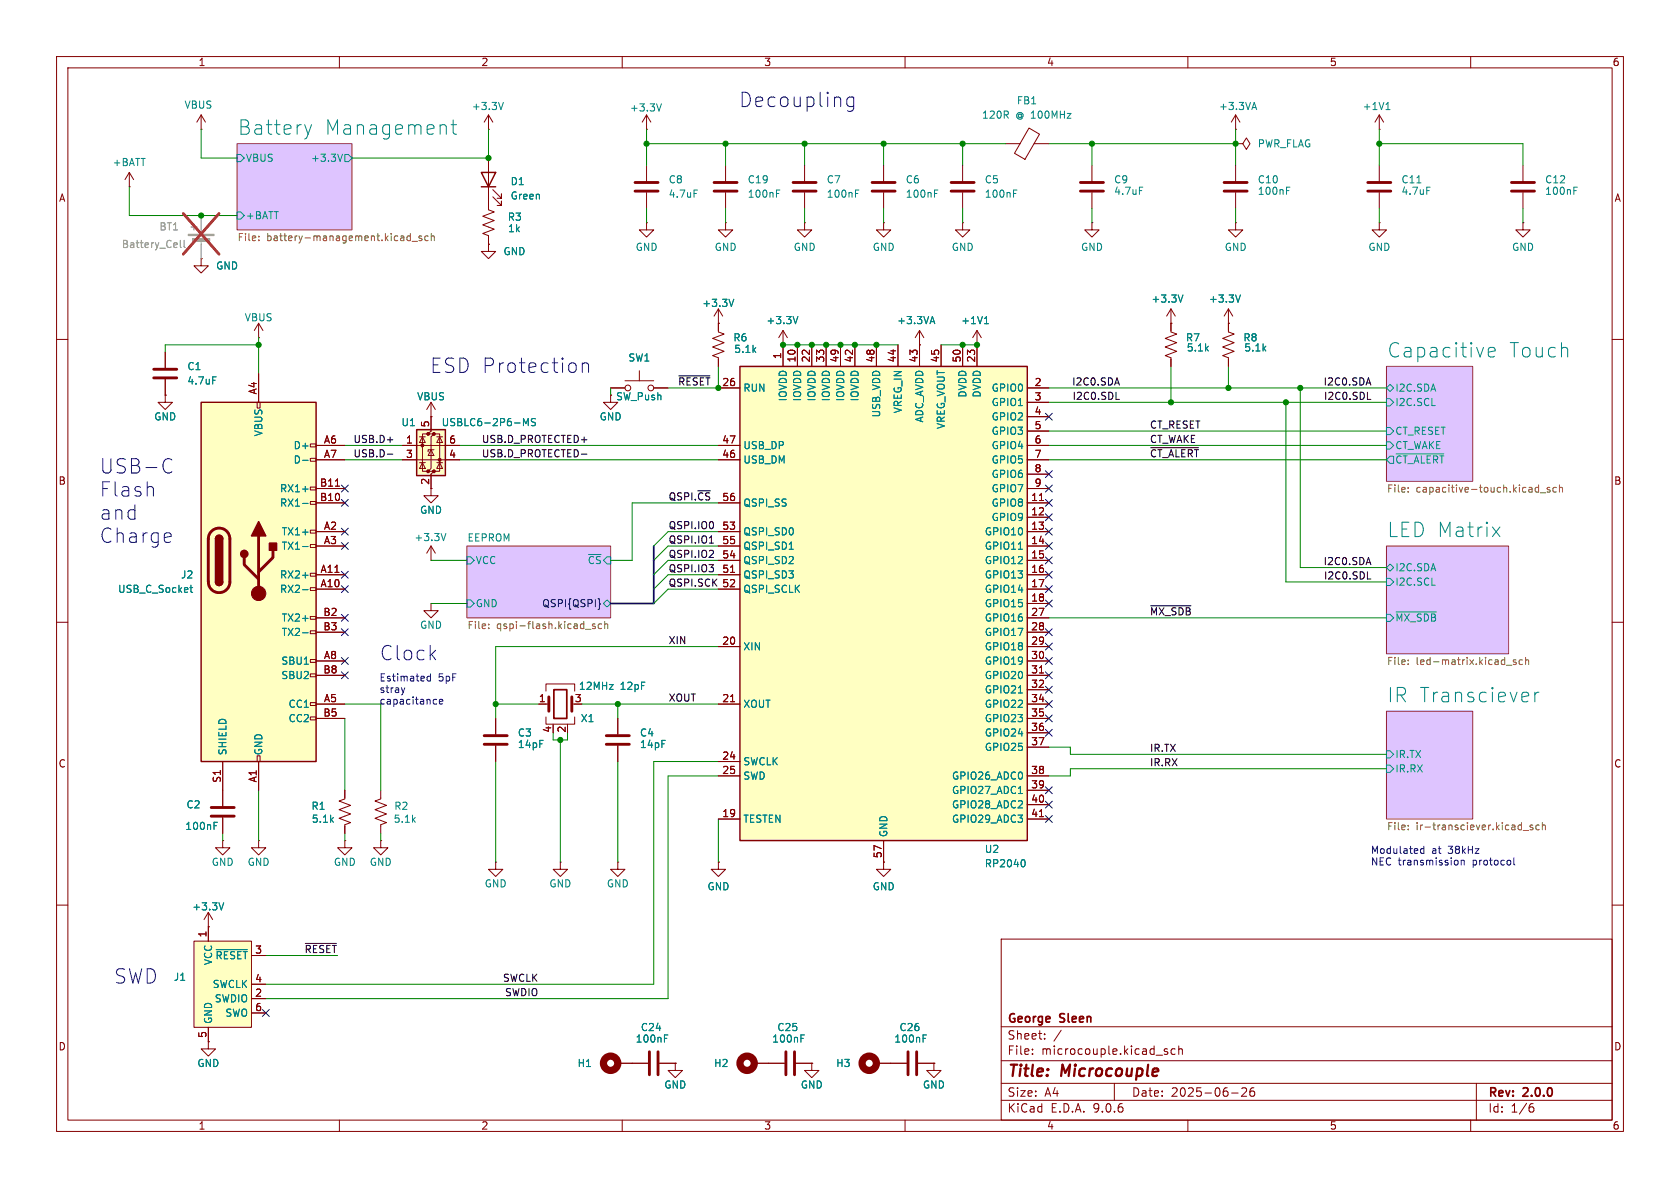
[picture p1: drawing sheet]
<svg xmlns="http://www.w3.org/2000/svg" width="297mm" height="210mm" viewBox="0 0 297 210" stroke-linecap="round" stroke-linejoin="round" font-family="sans-serif">
<path d="M0 0h297v210h-297z" fill="#fff" stroke="#fff" stroke-width=".18"/>
<g fill="none" stroke="#840000" stroke-width=".18">
<path d="M10 10h277v190h-277zM12 12h273v186h-273zM60 10v2M110 10v2M160 10v2M210 10v2M260 10v2M10 60h2M285 60h2M10 110h2M285 110h2M10 160h2"/>
<path d="M177 166h108v32h-108zM285 160h2M60 198v2M110 198v2M160 198v2M177 194.5h108M177 191.5h108M177 187.5h108M177 181.5h108M182.5 186.3v.1M182.5 185.5v.1M184.7 183.6v.1"/>
<path d="M184.7 182.8v.1M187.6 182.1l-1.3 2M197 191.5v3M206.4 185.5l-.4-.1-.2 .2 .1 .2 .5 .2v.3h-.6M207.7 185.5l-.4-.1-.3 .3v.4l.2 .2h.5M208.4 185.5l.2-.1 .4 .1v.9M208.4 184.9v1.5M210 198v2M217.7 193.2h1.2M219.5 192.4l.6-.1 .2 .1 .1 .3-.9 1.1h.9M221.7 192.3a.59 .59 0 0 0-.7 .6v.6l.1 .2 .4 .1 .2-.1 .1-.5-.1-.3h-.5l-.2 .3M260 198v2"/>
<path d="M261 191.5v6.5M270.6 195.7h.4l.2 .3-.1 .5-.5 .1M271 195.1l-.4 .1"/>
</g>
<g fill="#dec4ff" stroke="#dec4ff" stroke-width=".18">
<path d="M245.1 96.5h21.6v19.1h-21.6z"/>
<path d="M82.5 96.5h25.4v12.7h-25.4z"/>
<path d="M41.9 25.4h20.3v15.2h-20.3z"/>
<path d="M245.1 125.7h15.2v19.1h-15.2z"/>
<path d="M245.1 64.8h15.2v20.3h-15.2z"/>
</g>
<path d="M41.9 25.4h20.3v15.2h-20.3zM245.1 64.8h15.2v20.3h-15.2zM82.5 96.5h25.4v12.7h-25.4zM245.1 96.5h21.6v19.1h-21.6zM245.1 125.7h15.2v19.1h-15.2z" fill="none" stroke="#840084" stroke-width=".18"/>
<g fill="none" stroke="#008484" stroke-width=".18">
<path d="M41.9 27.3h.6l.7 .6-.7 .7h-.6zM41.9 37.5h.6l.7 .6-.7 .6h-.6zM53.9 22l.6 1.7M54.5 23.7l-.3 .6M55.1 22l-.6 1.7M60.5 27.2l-.4 1.3M61 27.3h.6l.6 .6-.6 .7h-.6zM79.7 22h1M80.1 21.2v2.2l.1 .2 .5 .1M245.1 75.6h.6l.7 .6-.7 .6h-.6zM245.1 78.1h.6l.7 .6-.7 .7h-.6zM245.1 70.5h.6l.7 .6-.7 .7h-.6z"/>
<path d="M245.1 68.6l.6-.7 .7 .7-.7 .6zM263.1 62.3l1.2-.3-.1-.5-.7-.1-.4 .4v.9l.1 .3 .3 .1 .7-.1M82.5 98.4h.7l.6 .7-.6 .6h-.7zM245.7 99.7l.7 .6-.7 .7-.6-.7zM245.7 80.6h.7v1.3h-.7l-.6-.6zM246.8 80.2h8.5M263.8 93.2l1.4 1.7M265.2 93.2l-1.4 1.7M82.5 106h.7l.6 .7-.6 .6h-.7zM106.7 106.7l.6-.7 .6 .7-.6 .6zM245.1 102.2h.6l.7 .7-.7 .6h-.6zM245.1 108.6h.6l.7 .6-.7 .7h-.6z"/>
<path d="M246.8 108.2h7.1M245.1 135.3h.6l.7 .6-.7 .6h-.6zM245.1 132.7h.6l.7 .7-.7 .6h-.6zM271.3 122.4v1.7M272.1 122.4a.65 .65 0 0 0-.8 .5"/>
</g>
<g fill="none" stroke="#848400" stroke-width=".18">
<path d="M45.8 42.4v.1M45.8 41.8v.1M72.2 41.7l.4 .1M72.6 41.3v1.2M72.6 42.5h-.4M72.9 42.7h.9M74.5 41.8l-.3-.1-.1 .2v.2l.4 .1v.3h-.4M75.7 41.8l-.4-.1-.2 .2 .1 .6h.5M76.2 41.8l.2-.1 .3 .1 .1 .7M76.2 41.3v1.2M249 86.2v.1M249 86.9v.1"/>
<path d="M271.9 86.2h.1M272 85.7v1.3M272 86.9l-.1 .1M272.3 87.1h1M274 86.2h-.3l-.2 .1 .1 .2 .4 .1v.3h-.5M275.1 86.2h-.3l-.3 .2 .2 .5h.4M275.7 86.3l.2-.1h.3v.8M275.7 85.7v1.3M86.4 111v.1M86.4 110.3v.2M103.5 111.2h1M105.2 110.3h-.3l-.2 .2 .1 .1 .4 .2v.3h-.5"/>
<path d="M106.4 110.3h-.4l-.2 .2 .1 .6h.5M106.9 110.4l.2-.1h.3v.8M106.9 109.9v1.2M249 117.4v.1M249 116.7v.1M266.3 117.6h1M268 116.7l-.3-.1-.2 .2 .1 .2 .4 .1v.3h-.5M269.2 116.7l-.4-.1-.2 .3 .1 .5h.5M269.7 116.8l.2-.2 .3 .1v.8M269.7 116.2v1.3M249 145.9v.1M249 146.6v.1"/>
<path d="M269.3 146.8h.9M271 145.9l-.3-.1-.2 .2v.2l.5 .1v.3h-.5M272.1 145.9l-.3-.1-.3 .3 .1 .5h.5M272.7 146l.1-.2 .4 .1v.8M272.7 145.4v1.3"/>
</g>
<path d="M105.9 105.9l.1 .7 .1 .2-.1 .2-.1 .7" fill="none" stroke="#000084" stroke-width=".18"/>
<path d="M130.8 64.8h50.8v83.8h-50.8z" fill="#ffffc2"/>
<path d="M85.1 30.5h2.5l-1.2 2.5zM85.1 33h2.5M130.8 64.8h50.8v83.8h-50.8z" fill="none" stroke="#840000" stroke-width=".25"/>
<g fill="none" stroke="#840000" stroke-width=".18">
<path d="M35.6 22.9h.1M35.6 20.3l-.8 1.3M35.6 20.3l.7 1.3M35.6 20.3v2.6M86.4 27.9v9.2l1 .4-2.1 .7 2.1 .8-2.1 .8 2.1 .7-2.1 .8 1.1 .4v1.5M86.4 22.9h.1M86.4 20.3v2.6M86.4 20.3l-.8 1.3M86.4 20.3l.7 1.3M87.1 34.8l1.5 1.5v-.7v.7h-.7M87.1 33.5l1.5 1.6v-.8v.8h-.7M114.3 22.9h.1"/>
<path d="M114.3 39.4v1.2h1.3l-1.3 1.3-1.3-1.3h1.3M114.3 39.4h.1M114.3 20.3v2.6M114.3 29.2v2.8M114.3 34v2.8M114.3 20.3l-.8 1.3M114.3 20.3l.8 1.3M128.3 39.4v1.2h1.2l-1.2 1.3-1.3-1.3h1.3M128.3 39.4h.1M128.3 29.2v2.8M128.3 34v2.8M142.2 39.4v1.2h1.3l-1.3 1.3-1.2-1.3h1.2"/>
<path d="M142.2 39.4h.1M142.2 29.2v2.8M142.2 34v2.8M156.2 39.4v1.2h1.3l-1.3 1.3-1.3-1.3h1.3M156.2 39.4h.1M156.2 29.2v2.8M156.2 34v2.8M170.2 39.4v1.2h1.2l-1.2 1.3-1.3-1.3h1.3M170.2 39.4h.1M170.2 29.2v2.8M170.2 34v2.8M35.6 45.7v1.3h1.2l-1.2 1.3-1.3-1.3h1.3"/>
<path d="M35.6 45.7h.1M45.7 59.7h.1M45.7 57.2l-.7 1.2M45.7 57.2l.8 1.2M45.7 57.2v2.5M86.4 43.2v1.3h1.2l-1.2 1.2-1.3-1.2h1.3M86.4 43.2h.1M127 57.2h.1M127 54.6l-.8 1.3M127 54.6l.8 1.3M127 54.6v2.6M138.4 58.4v6.4"/>
<path d="M138.4 58.4l.8 1.3M138.4 58.4l-.7 1.3M162.6 58.4v6.4M162.6 58.4l-.8 1.3M162.6 58.4l.7 1.3M29.2 69.9v1.2h-1.3l1.3 1.3 1.3-1.3h-1.3M29.2 69.9h.1M29.2 62.2v2.8M29.2 67.1v2.8M127 68.6h3.8M127 78.7h3.8M138.4 61h.1"/>
<path d="M141 61v3.8M143.5 61v3.8M146 61v3.8M148.6 61v3.8M151.1 61v3.8M154.9 61v3.8M158.7 61v3.8M162.6 61h.1M166.4 61v3.8M170.2 61v3.8M172.7 61v3.8M181.6 68.6h3.8"/>
<path d="M181.6 78.7h3.8M181.6 71.1h3.8M181.6 73.7h3.8M181.6 76.2h3.8M127 81.3h3.8M127 88.9h3.8M127 94h3.8M127 96.5h3.8M127 99.1h3.8M181.6 81.3h3.8M181.6 88.9h3.8M181.6 94h3.8"/>
<path d="M181.6 96.5h3.8M181.6 99.1h3.8M181.6 83.8h3.8M181.6 86.4h3.8M181.6 91.4h3.8M183.8 88.5h.7M76.2 106.7v1.3h-1.3l1.3 1.2 1.3-1.2h-1.3M76.2 106.7h.1M127 101.6h3.8M127 104.1h3.8M127 114.3h3.8M129.1 101.2h.8"/>
<path d="M181.6 101.6h3.8M181.6 104.1h3.8M181.6 114.3h3.8M181.6 106.7h3.8M181.6 109.2h3.8M181.6 111.8h3.8M181.6 116.8h3.8M181.6 119.4h3.8M183.8 119h.7M127 124.5h3.8M127 134.6h3.8M127 137.2h3.8"/>
<path d="M129.1 124h.8M181.6 124.5h3.8M181.6 137.2h3.8M181.6 121.9h3.8M181.6 127h3.8M181.6 129.5h3.8M181.6 132.1h3.8M181.6 139.7h3.8M127 144.8h3.8M156.2 148.6v3.8M181.6 144.8h3.8M181.6 142.2h3.8"/>
<path d="M183.8 144.4h.7M111.8 188h2.8M116.6 188h2.8M119.4 188v1.2h-1.3l1.3 1.3 1.2-1.3h-1.2M119.4 188h.1M133.3 188h2.6"/>
</g>
<g fill="none" stroke="#008484" stroke-width=".18">
<path d="M89 18.1l-.4 1.3M116.9 18.4l-.4 1.2M122.7 33.6h.6M137.3 33.6h.6M137.3 34.2h.4M151.2 33.6h.6M151.2 34.2h.5M165.2 33.6h.6M165.2 34.2h.4M179.2 33.6h.6M179.2 34.2h.4M129.7 52.9l-.4 1.3"/>
<path d="M141.1 56l-.5 1.2M164.5 56.9h.6M164.8 56l.5 1.2M37.6 66.6h.6M139.5 97.1h.7M180 97.1h.8M180 122.5h.8M180 140.3h.8M180.9 152a.79 .79 0 0 1 0 1.2M117.5 183.6h.4M117.5 183h.6"/>
</g>
<g fill="none" stroke="#840000" stroke-width=".51">
<path d="M112.3 32.3h4M112.3 33.8h4M126.2 32.3h4.1M126.2 33.8h4.1M140.2 32.3h4.1M140.2 33.8h4.1M154.2 32.3h4M154.2 33.8h4M168.1 32.3h4.1M168.1 33.8h4.1M27.2 65.3h4M27.2 66.8h4"/>
<path d="M114.8 185.9v4.1M116.3 185.9v4.1"/>
</g>
<circle cx="132.1" cy="188" r="1.27" fill="none" stroke="#840000" stroke-width="1.3"/>
<g fill="#a1a1a1" stroke="#a1a1a1" stroke-width=".18">
<path d="M33.3 41.4h4.5v.3h-4.5z"/>
<path d="M34 42.2h3.1v.5h-3.1z"/>
</g>
<path d="M35.6 38.1v3.3M31.9 42.5v1.1l.2 .2M32.5 42.5v1.1l.2 .2M35.6 42.4v3.3" fill="none" stroke="#a1a1a1" stroke-width=".18"/>
<path d="M34.3 39.6v1M33.8 40.1h1" fill="none" stroke="#a1a1a1" stroke-width=".25"/>
<path d="M32.4 37.7l6.3 7.2M38.7 37.7l-6.3 7.2" fill="none" stroke="#ff2626" stroke-width=".46"/>
<path d="M35.6 71.1h20.3v63.5h-20.3z" fill="#ffffc2"/>
<g fill="none" stroke="#840000" stroke-width=".18">
<path d="M22.9 33h.1M22.9 30.5l-.8 1.3M22.9 30.5l.7 1.3M22.9 30.5v2.5M45.5 71.1h.5v1h-.5zM45.7 66v5.1M54.9 78.5h1v.5h-1zM55.9 78.7h5.1M76.2 73.7h.1M76.2 71.1l-.8 1.3M76.2 71.1l.8 1.3M76.2 71.1v2.6"/>
<path d="M54.9 81h1v.5h-1zM54.9 86.1h1v.5h-1zM54.9 88.6h1v.6h-1zM54.9 93.7h1v.5h-1zM54.9 96.3h1v.5h-1zM55.9 81.3h5.1M55.9 86.4h5.1M55.9 88.9h5.1M55.9 94h5.1M55.9 96.5h5.1M59.3 85.9h.7M76.2 86.4v1.2h1.3l-1.3 1.3-1.3-1.3h1.3"/>
<path d="M76.2 99.1h.1M76.2 96.5v2.6M76.2 96.5l.8 1.3M76.2 96.5l-.8 1.3M54.9 101.3h1v.6h-1zM54.9 103.9h1v.5h-1zM54.9 109h1v.5h-1zM54.9 111.5h1v.5h-1zM54.9 116.6h1v.5h-1zM54.9 119.1h1v.5h-1zM55.9 101.6h5.1M55.9 104.1h5.1"/>
<path d="M55.9 109.2h5.1M55.9 111.8h5.1M55.9 116.8h5.1M55.9 119.4h5.1M39.4 134.6v5.1M45.5 133.6h.5v1h-.5zM45.7 134.6v5.1M54.9 126.7h1v.6h-1zM54.9 124.2h1v.5h-1zM55.9 124.5h5.1M55.9 127h5.1M109.2 188h2.6"/>
</g>
<path d="M35.6 71.1h20.3v63.5h-20.3zM38.1 95.3a.64 .64 0 0 1 .6-.7 .64 .64 0 0 1 .7 .7M38.1 102.9a.64 .64 0 0 0 .6 .6 .64 .64 0 0 0 .7-.6" fill="none" stroke="#840000" stroke-width=".25"/>
<path d="M37.4 93.9a1.9 1.9 0 0 1 2.1-.4 1.9 1.9 0 0 1 1.1 1.8v7.6a1.91 1.91 0 0 1-1.9 1.9 1.91 1.91 0 0 1-1.9-1.9v-7.8l.2-.6zM43.2 98.6v1.2l2.5 2.6M45.7 94.7v10.2M48.3 97.3v1.3l-2.6 2.5" fill="none" stroke="#840000" stroke-width=".51"/>
<g fill="#840000" stroke="#840000" stroke-width=".25">
<path d="M38.1 95.3h1.3v7.6h-1.3z"/>
<path d="M38.3 94.8a.64 .64 0 0 1 .7-.1 .64 .64 0 0 1 .4 .6h-1.3z"/>
<path d="M38.1 102.9h1.3a.64 .64 0 0 1-.7 .6 .64 .64 0 0 1-.6-.6z"/>
<path d="M45.7 92.2l1.3 2.5h-2.6z"/>
<path d="M47.6 96h1.3v1.3h-1.3z"/>
<circle cx="43.2" cy="97.9" r=".63"/>
</g>
<circle cx="45.7" cy="104.9" r="1.27" fill="#840000" stroke="#840000" stroke-width=".18"/>
<path d="M53.5 81.4h1M53.5 86.5h1M53.5 89h1M53.5 96.6h1M78.8 94.3l-.4 1.3M33.6 103.9h.5M33.8 103.4v1.1l.3 .2M53.5 101.7h1M53.5 104.2h1M53.5 111.9h1" fill="none" stroke="#008484" stroke-width=".18"/>
<circle cx="107.9" cy="188" r="1.27" fill="none" stroke="#840000" stroke-width="1.3"/>
<path d="M73.7 75.9h5v8.2h-5z" fill="#ffffc2"/>
<g fill="#840000" stroke="#840000" stroke-width=".18">
<circle cx="74.7" cy="78.7" r=".25"/>
<circle cx="75.7" cy="76.7" r=".25"/>
<circle cx="75.7" cy="83.3" r=".25"/>
<circle cx="76.7" cy="76.7" r=".25"/>
<circle cx="76.7" cy="83.3" r=".25"/>
<circle cx="77.7" cy="81.3" r=".25"/>
</g>
<g fill="none" stroke="#840000" stroke-width=".18">
<path d="M218.4 22.9h.1M218.4 25.4h1.3l.6-1 .7 1-.7 1-.6-1M218.4 25.4h.1M218.4 20.3l-.7 1.3M218.4 20.3l.8 1.3M218.4 20.3v2.6M243.8 39.4v1.2h1.3l-1.3 1.3-1.2-1.3h1.2M243.8 39.4h.1M243.8 22.9h.1M243.8 20.3v2.6M243.8 29.2v2.8M243.8 34v2.8"/>
<path d="M243.8 20.3l-.7 1.3M243.8 20.3l.8 1.3M269.2 39.4v1.2h1.3l-1.3 1.3-1.2-1.3h1.2M269.2 39.4h.1M269.2 29.2v2.8M269.2 34v2.8M127 57.2v1.5l1 .4-2 .7 2 .8-2 .7 2 .8-2 .8 1 .3v1.6M207 57.2v1.5l1 .4-2 .7 2 .8-2 .7 2 .8-2 .8 1 .3v1.6M217.2 57.2v1.5l1 .4-2 .7 2 .8-2 .7 2 .8-2 .8 1 .3v1.6M71.1 78.7h10.2M74.2 77.2h1M74.7 77.2l.5 1h-1z"/>
<path d="M75.7 76.7h-1v6.6h1M76.2 73.7v2.5l-.5 .5h1l-.5 .5v5.6l-.5 .5h1l-.5 .5v2.6M76.2 79.5l.5 1h-1zM76.7 79.5h-1v.4M76.7 76.7h1v6.6h-1M77.2 77.2h1M77.7 77.2l.5 1h-1zM107.9 69.9v1.2h1.3l-1.3 1.3-1.2-1.3h1.2M107.9 69.9h.1M107.9 68.6h2.6M110.5 67.3h5.1M113 65.5v1.8"/>
<path d="M115.6 68.6h2.5M71.1 81.3h10.2M74.2 81.8h1M74.7 81.8l.5 1h-1zM77.2 81.8h1M77.7 81.8l.5 1h-1zM39.4 139.7v2.8M61 139.7v1.5l-1.1 .4 2.1 .8-2.1 .7 2.1 .8-2.1 .8 2.1 .7-1 .4v1.5M95.2 124.5h1.8M96.5 122.2v-1.3h5.1v1.3M96.5 126.7v1.3h5.1v-1.3M97.8 128v.3"/>
<path d="M100.3 128v.3M109.2 127v2.8M109.2 131.8v2.8M39.4 148.6v1.3h1.2l-1.2 1.2-1.3-1.2h1.3M39.4 148.6h.1M39.4 144.5v2.8M45.7 148.6v1.3h1.3l-1.3 1.2-1.3-1.2h1.3M45.7 148.6h.1M61 148.6v1.3h1.2l-1.2 1.2-1.3-1.2h1.3M61 148.6h.1M99.1 152.4v1.3h1.2l-1.2 1.2-1.3-1.2h1.3M99.1 152.4h.1"/>
<path d="M109.2 152.4v1.3h1.3l-1.3 1.2-1.3-1.2h1.3M109.2 152.4h.1M127 152.4v1.3h1.3l-1.3 1.2-1.3-1.2h1.3M127 152.4h.1M156.2 152.4v1.3h1.3l-1.3 1.2-1.3-1.2h1.3M156.2 152.4h.1M36.8 163.8h.1M36.8 161.3l-.7 1.3M36.8 161.3l.8 1.3M36.8 161.3v2.5M36.8 184.2v1.2h1.3l-1.3 1.3-1.2-1.3h1.2M36.8 184.2h.1"/>
<path d="M135.9 188h2.8M140.7 188h2.8M143.5 188v1.2h-1.3l1.3 1.3 1.3-1.3h-1.3M143.5 188h.1M154.9 188h5.4M162.3 188h2.8M165.1 188v1.2h-1.3l1.3 1.3 1.3-1.3h-1.3M165.1 188h.1"/>
<circle cx="111" cy="68.6" r=".51"/>
<circle cx="115.1" cy="68.6" r=".51"/>
</g>
<path d="M73.7 75.9h5v8.2h-5z" fill="none" stroke="#840000" stroke-width=".25"/>
<g fill="none" stroke="#008484" stroke-width=".18">
<path d="M221.4 19h.6M221.7 18.1l.5 1.3M245 19.4h.7M245.1 18.4l.3-.3v1.3M250.5 32.3h.7M252.2 33.1h.6M278.2 33.1h.6M278.2 33.7h.5M92.5 75.3v-1.3l.5 .9 .4-.9v1.3M94.7 74h-.5l-.2 .1v.4l.5 .2 .2 .3-.3 .3-.5-.1M37.8 146h.5M37.8 145.4h.6"/>
<path d="M39.6 159.6l-.5 1.3M141.6 183.6h.4M141.6 183h.6M163.2 183.6h.4M163.2 183h.6"/>
</g>
<circle cx="153.7" cy="188" r="1.27" fill="none" stroke="#840000" stroke-width="1.3"/>
<g fill="none" stroke="#840000" stroke-width=".51">
<path d="M241.8 32.3h4.1M241.8 33.8h4.1M267.2 32.3h4.1M267.2 33.8h4.1M97 123.2v2.5M101.1 123.2v2.5M107.2 130h4.1M107.2 131.6h4.1M37.3 142.7h4.1M37.3 144.3h4.1M138.9 185.9v4.1M140.5 185.9v4.1"/>
<path d="M160.5 185.9v4.1M162.1 185.9v4.1"/>
</g>
<path d="M97.9 121.9h2.3v5.1h-2.3z" fill="none" stroke="#840000" stroke-width=".3"/>
<path d="M34.3 166.4h10.1v15.2h-10.1z" fill="#ffffc2"/>
<g fill="none" stroke="#840000" stroke-width=".18">
<path d="M86.4 27.9v2.6M86.4 33v3.8M177.8 25.4h2.5M181.9 22.6l1.9 1.1-2.6 4.5-1.9-1.1zM182.8 25.4h2.6M193 39.4v1.2h-1.2l1.2 1.3 1.3-1.3h-1.3M193 39.4h.1M193 29.2v2.8M193 34v2.8M218.4 39.4v1.2h-1.2l1.2 1.3 1.3-1.3h-1.3M218.4 39.4h.1M218.4 29.2v2.8"/>
<path d="M218.4 34v2.8M35.6 45.7h.1M86.4 43.2h.1M86.4 41.9v1.3M127 57.2h.1M127 57.2v1.2M172.7 58.4l-.7 1.3M172.7 58.4l.8 1.3M172.7 58.4v6.4M207 57.2h.1M207 54.6l.8 1.3M207 54.6l-.8 1.3"/>
<path d="M207 54.6v3.8M217.2 57.2h.1M217.2 54.6l.7 1.3M217.2 54.6l-.8 1.3M217.2 54.6v3.8M29.2 69.9h.1M29.2 62.2v2.8M29.2 67.1v2.8M45.7 66v5.1M55.9 78.7h5.1M71.1 78.7h2.6M76.2 73.7h.1"/>
<path d="M76.2 73.7v2.5M78.7 78.7h2.6M107.9 69.9h.1M107.9 68.6h2.6M115.6 68.6h2.5M127 63.5v1.3M127 68.6h3.8M127 78.7h3.8M138.4 61h.1M138.4 61v3.8M141 61v3.8M143.5 61v3.8"/>
<path d="M146 61v3.8M148.6 61v3.8M151.1 61v3.8M154.9 61v3.8M158.7 61v3.8M162.6 61h.1M162.6 61v3.8M166.4 61v3.8M170.2 61v3.8M172.7 61h.1M181.6 68.6h3.8M181.6 78.7h3.8"/>
<path d="M181.6 71.1h3.8M181.6 73.7h3.8M181.6 76.2h3.8M207 63.5v1.3M217.2 63.5v1.3M55.9 81.3h5.1M55.9 86.4h5.1M55.9 88.9h5.1M55.9 94h5.1M55.9 96.5h5.1M59.3 85.9h.7M71.1 81.3h2.6"/>
<path d="M76.2 83.8v2.6M78.7 81.3h2.6M127 81.3h3.8M127 88.9h3.8M127 94h3.8M127 96.5h3.8M127 99.1h3.8M181.6 81.3h3.8M181.6 86.4h3.8M181.6 88.9h3.8M181.6 94h3.8M181.6 96.5h3.8"/>
<path d="M181.6 99.1h3.8M181.6 83.8h3.8M181.6 91.4h3.8M183.8 88.5h.7M55.9 101.6h5.1M55.9 104.1h5.1M55.9 109.2h5.1M55.9 111.8h5.1M55.9 116.8h5.1M55.9 119.4h5.1M127 101.6h3.8M127 104.1h3.8"/>
<path d="M127 114.3h3.8M129.1 101.2h.8M181.6 101.6h3.8M181.6 104.1h3.8M181.6 109.2h3.8M181.6 111.8h3.8M181.6 116.8h3.8M181.6 119.4h3.8M181.6 114.3h3.8M181.6 106.7h3.8M183.8 119h.7M39.4 134.6v7.9"/>
<path d="M45.7 134.6v5.1M55.9 124.5h5.1M55.9 127h5.1M61 139.7v1.3M67.3 139.7v1.5l-1 .4 2 .8-2 .7 2 .8-2 .8 2 .7-1 .4v1.5M87.6 127v2.8M87.6 131.8v2.8M95.2 124.5h1.3M109.2 127v2.8M109.2 131.8v2.8M127 124.5h3.8M127 134.6h3.8"/>
<path d="M127 137.2h3.8M129.1 124h.8M181.6 124.5h3.8M181.6 127h3.8M181.6 137.2h3.8M181.6 121.9h3.8M181.6 129.5h3.8M181.6 132.1h3.8M181.6 139.7h3.8M39.4 144.5v2.8M61 146.1v1.2M67.3 148.6v1.3h1.3l-1.3 1.2-1.3-1.2h1.3"/>
<path d="M67.3 148.6h.1M87.6 152.4v1.3h1.3l-1.3 1.2-1.2-1.2h1.2M87.6 152.4h.1M127 152.4h.1M127 144.8h3.8M156.2 152.4h.1M156.2 148.6v3.8M181.6 144.8h3.8M181.6 142.2h3.8M183.8 144.4h.7M34.3 166.4h10.1v15.2h-10.1zM36.8 163.8h.1"/>
<path d="M36.8 163.8v2.6M44.4 168.9h2.6M44.4 174h2.6M44.4 176.5h2.6M44.4 179.1h2.6M36.8 184.2h.1M36.8 181.6v2.6M109.2 188h5.4M116.6 188h2.8M119.4 188h.1M133.3 188h5.4M140.7 188h2.8"/>
<path d="M143.5 188h.1M154.9 188h5.4M162.3 188h2.8M165.1 188h.1"/>
</g>
<g fill="none" stroke="#008484" stroke-width=".18">
<path d="M201.4 33.1h.6M227.4 33.1h.6M227.4 33.7h.5M129.7 52.9l-.4 1.3M141.1 56l-.5 1.2M164.5 56.9h.6M164.8 56l.5 1.2M174 57.2h.8M174.2 56.3l.2-.3v1.2M209.1 52.1l-.4 1.3M219.3 52.1l-.4 1.3M37.6 66.6h.6"/>
<path d="M92.5 75.3v-1.3l.5 .9 .4-.9v1.3M94.7 74h-.5l-.2 .1v.4l.5 .2 .2 .3-.3 .3-.5-.1M53.5 81.4h1M53.5 86.5h1M53.5 89h1M53.5 96.6h1M139.5 97.1h.7M180 97.1h.8M33.6 103.9h.5M33.8 103.4v1.1l.3 .2M53.5 101.7h1M53.5 104.2h1"/>
<path d="M53.5 111.9h1M180 122.5h.8M37.8 146h.5M37.8 145.4h.6M39.6 159.6l-.5 1.3M180 140.3h.8M180.9 152a.79 .79 0 0 1 0 1.2M38.2 167.9h5.5M117.5 183.6h.4M117.5 183h.6M141.6 183.6h.4M141.6 183h.6"/>
<path d="M163.2 183.6h.4M163.2 183h.6"/>
</g>
<path d="M191 32.3h4.1M191 33.8h4.1M216.4 32.3h4.1M216.4 33.8h4.1M85.6 130h4.1M85.6 131.6h4.1" fill="none" stroke="#840000" stroke-width=".51"/>
<path d="M68.5 77.7h.9M120 66.4h5.5M197.3 70.6h.6M203.4 79.1h8.5M241.7 70.6h.6M68.5 80.3h.9M102.8 80.3h1M125.4 96h.7M203.4 107.1h7.2M241.7 102.4h.6M54 166.8h5.5" fill="none" stroke="#000" stroke-width=".18"/>
<path d="M115.6 96.5v10.2h-7.7" fill="none" stroke="#000084" stroke-width=".3"/>
<g fill="none" stroke="#008400" stroke-width=".18">
<path d="M22.9 33v5.1h19M35.6 22.9v5h6.3M86.4 22.9v5h-24.2M114.3 25.4h63.5M114.3 22.9v6.3M114.3 36.8v2.6M128.3 25.4v3.8M128.3 36.8v2.6M142.2 25.4v3.8M142.2 36.8v2.6M156.2 25.4v3.8M156.2 36.8v2.6"/>
<path d="M170.2 25.4v3.8M170.2 36.8v2.6M185.4 25.4h33M193 25.4v3.8M193 36.8v2.6M218.4 22.9v6.3M218.4 36.8v2.6M243.8 25.4h25.4v3.8M243.8 22.9v6.3M243.8 36.8v2.6M269.2 36.8v2.6M45.7 59.7v6.3"/>
<path d="M45.7 61h-16.5v1.2M61 78.7h10.1M81.3 78.7h45.7M107.9 68.6v1.3M127 64.8v3.8h-8.9M138.4 61h20.3M166.4 61h6.3M185.4 68.6h59.7M185.4 71.1h59.7M185.4 78.7h59.7M185.4 76.2h59.7M207 64.8v6.3"/>
<path d="M217.2 64.8v3.8M227.3 71.1v31.8h17.8M229.9 68.6v31.7h15.2M61 81.3h10.1M76.2 99.1h6.3M81.3 81.3h45.7M127 88.9h-15.2v10.2h-3.9M127 99.1h-8.9l-2.5 2.5M127 94h-8.9l-2.5 2.5M127 96.5h-8.9l-2.5 2.6M185.4 81.3h59.7M76.2 106.7h6.3"/>
<path d="M127 114.3h-39.4v12.7M127 101.6h-8.9l-2.5 2.5M127 104.1h-8.9l-2.5 2.6M185.4 109.2h59.7M45.7 139.7v8.9M61 127v12.7M61 124.5h6.3v15.2M87.6 134.6v17.8M87.6 124.5h7.6M97.8 129.5v1.3h2.5v-1.3M99.1 130.8v21.6M102.9 124.5h24.1"/>
<path d="M109.2 124.5v2.5M109.2 134.6v17.8M127 137.2h-8.9v39.3h-71.1M127 134.6h-11.4v39.4h-68.6M185.4 132.1h3.8v1.3h55.9M245.1 135.9h-55.9v1.3h-3.8M39.4 147.3v1.3M61 147.3v1.3M67.3 147.3v1.3M127 144.8v7.6M47 168.9h12.7"/>
</g>
<g fill="none" stroke="#000084" stroke-width=".18">
<path d="M184.8 73.1l1.2 1.2M186 73.1l-1.2 1.2M60.4 85.8l1.2 1.2M60.4 88.3l1.2 1.2M60.4 93.4l1.2 1.2M60.4 95.9l1.2 1.2M61.6 85.8l-1.2 1.2M61.6 88.3l-1.2 1.2M61.6 93.4l-1.2 1.2M61.6 95.9l-1.2 1.2M184.8 98.5l1.2 1.2M184.8 95.9l1.2 1.2"/>
<path d="M184.8 85.8l1.2 1.2M184.8 83.2l1.2 1.2M184.8 93.4l1.2 1.2M184.8 88.3l1.2 1.2M184.8 90.8l1.2 1.2M186 98.5l-1.2 1.2M186 95.9l-1.2 1.2M186 85.8l-1.2 1.2M186 83.2l-1.2 1.2M186 93.4l-1.2 1.2M186 88.3l-1.2 1.2M186 90.8l-1.2 1.2"/>
<path d="M60.4 108.6l1.2 1.2M60.4 111.2l1.2 1.2M60.4 101l1.2 1.2M60.4 103.5l1.2 1.2M60.4 116.2l1.2 1.2M60.4 118.8l1.2 1.2M61.6 108.6l-1.2 1.2M61.6 111.2l-1.2 1.2M61.6 101l-1.2 1.2M61.6 103.5l-1.2 1.2M61.6 116.2l-1.2 1.2M61.6 118.8l-1.2 1.2"/>
<path d="M184.8 101l1.2 1.2M184.8 113.7l1.2 1.2M184.8 118.8l1.2 1.2M184.8 116.2l1.2 1.2M184.8 111.2l1.2 1.2M184.8 106.1l1.2 1.2M184.8 103.5l1.2 1.2M186 101l-1.2 1.2M186 113.7l-1.2 1.2M186 118.8l-1.2 1.2M186 116.2l-1.2 1.2M186 111.2l-1.2 1.2"/>
<path d="M186 106.1l-1.2 1.2M186 103.5l-1.2 1.2M184.8 126.4l1.2 1.2M184.8 123.9l1.2 1.2M184.8 121.3l1.2 1.2M184.8 139.1l1.2 1.2M184.8 128.9l1.2 1.2M186 126.4l-1.2 1.2M186 123.9l-1.2 1.2M186 121.3l-1.2 1.2M186 139.1l-1.2 1.2M186 128.9l-1.2 1.2"/>
<path d="M184.8 141.6l1.2 1.2M184.8 144.2l1.2 1.2M186 141.6l-1.2 1.2M186 144.2l-1.2 1.2M46.4 178.5l1.2 1.2M47.6 178.5l-1.2 1.2"/>
</g>
<g fill="none" stroke="#0000c2" stroke-width=".18">
<path d="M150.9 17.2v2a.69 .69 0 0 1-1.1 .4M150.9 17.3l-.7-.1-.5 .4v.8l.2 .3 .3 .1 .7-.1M103 64.1v1.7M103 64.4a.63 .63 0 0 1 1 .1v1.3M29.3 81.2a.89 .89 0 0 1 1.1 .1M30.1 94.3l.2 .5-1.2 .2M30.4 83.4a.89 .89 0 0 1-1.1 .1M76.1 119.1v1.3M76.1 119.6l-.4-.1-.2 .3 .1 .5h.5M71.6 121.6l-.3 .8M76.8 123.6l.4 .1M77.2 124.4l-.4 .1"/>
<path d="M77.7 124.1l.6-.2-.1-.2-.3-.1-.2 .2v.6h.5M251.7 149.6v1.3M251.7 150.1l-.3-.1-.3 .3 .1 .5h.5M257.5 152.1l.3 .2v.4l-.3 .2M258.3 152.2l.2-.1h.3l.1 .8M258.3 152.1v.8M267.6 151.6v1.1l.2 .2"/>
</g>
<path d="M35.6 38.1v2.5M31.9 42.5v1.1l.2 .2M32.5 42.5v1.1l.2 .2M35.6 43.2v2.5" fill="none" stroke="#a1a1a1" stroke-width=".18"/>
<path d="M32.4 37.7l6.3 7.2M38.7 37.7l-6.3 7.2" fill="none" stroke="#ff2626" stroke-width=".46"/>
<g fill="#008400" stroke="#008400" stroke-width=".18">
<circle cx="128.3" cy="25.4" r=".46"/>
<circle cx="142.2" cy="25.4" r=".46"/>
<circle cx="138.4" cy="61" r=".46"/>
<circle cx="146" cy="61" r=".46"/>
<circle cx="45.7" cy="61" r=".46"/>
<circle cx="114.3" cy="25.4" r=".46"/>
<circle cx="86.4" cy="27.9" r=".46"/>
<circle cx="35.6" cy="38.1" r=".46"/>
<circle cx="87.6" cy="124.5" r=".46"/>
<circle cx="99.1" cy="130.8" r=".46"/>
<circle cx="109.2" cy="124.5" r=".46"/>
<circle cx="154.9" cy="61" r=".46"/>
<circle cx="148.6" cy="61" r=".46"/>
<circle cx="143.5" cy="61" r=".46"/>
<circle cx="151.1" cy="61" r=".46"/>
<circle cx="141" cy="61" r=".46"/>
<circle cx="170.2" cy="61" r=".46"/>
<circle cx="156.2" cy="25.4" r=".46"/>
<circle cx="227.3" cy="71.1" r=".46"/>
<circle cx="172.7" cy="61" r=".46"/>
<circle cx="170.2" cy="25.4" r=".46"/>
<circle cx="243.8" cy="25.4" r=".46"/>
<circle cx="193" cy="25.4" r=".46"/>
<circle cx="218.4" cy="25.4" r=".46"/>
<circle cx="229.9" cy="68.6" r=".46"/>
<circle cx="217.2" cy="68.6" r=".46"/>
<circle cx="207" cy="71.1" r=".46"/>
</g>
<g font-size="3.5" fill="#0000c2">
<text x="130.5" y="19.2">Decoupling</text>
<text x="75.9" y="66.2">ESD Protection</text>
<text x="17.5" y="84">USB-C</text>
<text x="17.5" y="88">Flash</text>
<text x="17.5" y="92.1">and</text>
<text x="17.5" y="96.2">Charge</text>
<text x="67" y="117">Clock</text>
<text x="20" y="174.1">SWD</text>
</g>
<g font-size="3.5" fill="#008484">
<text x="41.9" y="24.1">Battery</text>
<text x="57.2" y="24.1">Management</text>
<text x="245.1" y="63.4">Capacitive</text>
<text x="266.6" y="63.4">Touch</text>
<text x="245.1" y="95.2">LED Matrix</text>
<text x="245.1" y="124.4">IR Transciever</text>
</g>
<g font-size="2.8" fill="#840000">
<text x="178" y="190.9">Title:</text>
<text x="187.7" y="190.9">Microcouple</text>
</g>
<g font-size="2.1" fill="#840000">
<text x="178" y="184">Sheet:</text>
<text x="178" y="181.2">George</text>
<text x="187.5" y="181.2">Sleen</text>
<text x="178" y="186.7">File:</text>
<text x="184.1" y="186.7">microcouple.kicad_sch</text>
<text x="178" y="196.9">KiCad</text>
<text x="178" y="194.1">Size:</text>
<text x="184.7" y="194.1">A4</text>
<text x="185.7" y="196.9">E.D.A.</text>
<text x="193.3" y="196.9">9.0.6</text>
<text x="200" y="194.1">Date:</text>
<text x="207" y="194.1">2025-06-26</text>
<text x="263" y="194.3">Rev:</text>
<text x="263" y="196.9">Id:</text>
<text x="267.1" y="196.9">1/6</text>
<text x="269.4" y="194.3">2.0.0</text>
</g>
<g font-size="1.8" fill="#840000">
<text x="35" y="11.9">1</text>
<text x="85" y="11.9">2</text>
<text x="135" y="11.9">3</text>
<text x="185" y="11.9">4</text>
<text x="235" y="11.9">5</text>
<text x="285" y="11.9">6</text>
<text x="10.3" y="35.9">A</text>
<text x="285.3" y="35.9">A</text>
<text x="138.2" y="63.6" transform="rotate(-90 138.2 63.6)">1</text>
<text x="140.7" y="64.2" transform="rotate(-90 140.7 64.2)">10</text>
<text x="143.3" y="64.2" transform="rotate(-90 143.3 64.2)">22</text>
<text x="145.8" y="64.2" transform="rotate(-90 145.8 64.2)">33</text>
<text x="148.3" y="64.2" transform="rotate(-90 148.3 64.2)">49</text>
<text x="150.9" y="64.2" transform="rotate(-90 150.9 64.2)">42</text>
<text x="154.7" y="64.2" transform="rotate(-90 154.7 64.2)">48</text>
<text x="158.5" y="64.2" transform="rotate(-90 158.5 64.2)">44</text>
<text x="162.3" y="64.2" transform="rotate(-90 162.3 64.2)">43</text>
<text x="166.1" y="64.2" transform="rotate(-90 166.1 64.2)">45</text>
<text x="169.9" y="64.2" transform="rotate(-90 169.9 64.2)">50</text>
<text x="172.5" y="64.2" transform="rotate(-90 172.5 64.2)">23</text>
<text x="45.5" y="69.8" transform="rotate(-90 45.5 69.8)">A4</text>
<text x="127.6" y="68.3">26</text>
<text x="182.8" y="68.3">2</text>
<text x="182.8" y="70.9">3</text>
<text x="75.9" y="75.6" transform="rotate(-90 75.9 75.6)">5</text>
<text x="182.8" y="73.4">4</text>
<text x="182.8" y="75.9">5</text>
<text x="57.2" y="78.5">A6</text>
<text x="57.2" y="81">A7</text>
<text x="71.7" y="78.5">1</text>
<text x="71.7" y="81">3</text>
<text x="79.3" y="78.5">6</text>
<text x="79.3" y="81">4</text>
<text x="127.6" y="78.5">47</text>
<text x="127.6" y="81">46</text>
<text x="182.8" y="78.5">6</text>
<text x="182.8" y="81">7</text>
<text x="182.8" y="83.6">8</text>
<text x="10.3" y="85.9">B</text>
<text x="56.5" y="86.1">B11</text>
<text x="56.5" y="88.6">B10</text>
<text x="75.9" y="85.8" transform="rotate(-90 75.9 85.8)">2</text>
<text x="127.6" y="88.6">56</text>
<text x="182.2" y="88.6">11</text>
<text x="182.8" y="86.1">9</text>
<text x="285.3" y="85.9">B</text>
<text x="57.2" y="93.7">A2</text>
<text x="127.6" y="93.7">53</text>
<text x="182.2" y="91.2">12</text>
<text x="182.2" y="93.7">13</text>
<text x="56.6" y="101.3">A11</text>
<text x="57.2" y="96.3">A3</text>
<text x="127.6" y="96.3">55</text>
<text x="127.6" y="98.8">54</text>
<text x="127.6" y="101.3">51</text>
<text x="182.2" y="96.3">14</text>
<text x="182.2" y="98.8">15</text>
<text x="182.2" y="101.3">16</text>
<text x="56.6" y="103.9">A10</text>
<text x="127.6" y="103.9">52</text>
<text x="182.2" y="103.9">17</text>
<text x="182.2" y="106.4">18</text>
<text x="57.1" y="109">B2</text>
<text x="57.1" y="111.5">B3</text>
<text x="182.2" y="109">27</text>
<text x="182.2" y="111.5">28</text>
<text x="57.1" y="119.1">B8</text>
<text x="57.2" y="116.6">A8</text>
<text x="127.6" y="114">20</text>
<text x="182.2" y="114">29</text>
<text x="182.2" y="116.6">30</text>
<text x="182.2" y="119.1">31</text>
<text x="57.2" y="124.2">A5</text>
<text x="95.2" y="124.2">1</text>
<text x="101.5" y="124.2">3</text>
<text x="127.6" y="124.2">21</text>
<text x="182.2" y="121.7">32</text>
<text x="182.2" y="124.2">34</text>
<text x="57.1" y="126.7">B5</text>
<text x="97.5" y="129.6" transform="rotate(-90 97.5 129.6)">4</text>
<text x="100.1" y="129.6" transform="rotate(-90 100.1 129.6)">2</text>
<text x="182.2" y="126.7">35</text>
<text x="182.2" y="129.3">36</text>
<text x="182.2" y="131.8">37</text>
<text x="10.3" y="135.9">C</text>
<text x="127.6" y="134.4">24</text>
<text x="127.6" y="136.9">25</text>
<text x="182.2" y="136.9">38</text>
<text x="285.3" y="135.9">C</text>
<text x="39.1" y="138.5" transform="rotate(-90 39.1 138.5)">S1</text>
<text x="45.5" y="138.4" transform="rotate(-90 45.5 138.4)">A1</text>
<text x="182.2" y="139.4">39</text>
<text x="182.2" y="142">40</text>
<text x="127.6" y="144.5">19</text>
<text x="182.2" y="144.5">41</text>
<text x="156" y="151.8" transform="rotate(-90 156 151.8)">57</text>
<text x="36.6" y="165.8" transform="rotate(-90 36.6 165.8)">1</text>
<text x="45" y="168.7">3</text>
<text x="45" y="173.7">4</text>
<text x="45" y="176.3">2</text>
<text x="45" y="178.8">6</text>
<text x="10.3" y="185.9">D</text>
<text x="36.6" y="183.6" transform="rotate(-90 36.6 183.6)">5</text>
<text x="285.3" y="185.9">D</text>
<text x="35" y="199.9">1</text>
<text x="85" y="199.9">2</text>
<text x="135" y="199.9">3</text>
<text x="185" y="199.9">4</text>
<text x="235" y="199.9">5</text>
<text x="285" y="199.9">6</text>
</g>
<g font-size="1.8" fill="#008484">
<text x="32.5" y="19.4">VBUS</text>
<text x="83.3" y="19.7">+3.3V</text>
<text x="111.3" y="19.9">+3.3V</text>
<text x="173.5" y="21.2">120R</text>
<text x="179.6" y="21.2">@ 100MHz</text>
<text x="179.7" y="18.6">FB1</text>
<text x="215.4" y="19.7">+3.3VA</text>
<text x="240.8" y="19.7">+1V1</text>
<text x="19.8" y="29.6">+BATT</text>
<text x="43.4" y="28.8">VBUS</text>
<text x="54.9" y="28.8">+3.3V</text>
<text x="222.3" y="26.3">PWR_FLAG</text>
<text x="90.2" y="32.9">D1</text>
<text x="90.2" y="35.5">Green</text>
<text x="118.1" y="32.6">C8</text>
<text x="118.1" y="35.2">4.7uF</text>
<text x="132.1" y="35.2">100nF</text>
<text x="132.1" y="32.6">C19</text>
<text x="146.1" y="32.6">C7</text>
<text x="146.1" y="35.2">100nF</text>
<text x="160" y="32.6">C6</text>
<text x="160" y="35.2">100nF</text>
<text x="174" y="32.6">C5</text>
<text x="174" y="35.2">100nF</text>
<text x="196.9" y="32.6">C9</text>
<text x="196.9" y="34.6">4.7uF</text>
<text x="222.3" y="34.6">100nF</text>
<text x="222.3" y="32.6">C10</text>
<text x="247.7" y="32.6">C11</text>
<text x="247.7" y="34.6">4.7uF</text>
<text x="273.1" y="34.6">100nF</text>
<text x="273.1" y="32.6">C12</text>
<text x="43.4" y="39">+BATT</text>
<text x="89.7" y="39.2">R3</text>
<text x="89.7" y="41.2">1k</text>
<text x="38.1" y="47.9">GND</text>
<text x="88.9" y="45.3">GND</text>
<text x="112.3" y="44.6">GND</text>
<text x="126.2" y="44.6">GND</text>
<text x="140.2" y="44.6">GND</text>
<text x="154.2" y="44.6">GND</text>
<text x="168.2" y="44.6">GND</text>
<text x="191" y="44.6">GND</text>
<text x="216.4" y="44.6">GND</text>
<text x="241.8" y="44.6">GND</text>
<text x="267.2" y="44.6">GND</text>
<text x="203.5" y="53.7">+3.3V</text>
<text x="213.6" y="53.7">+3.3V</text>
<text x="43.2" y="57">VBUS</text>
<text x="124.1" y="54.5">+3.3V</text>
<text x="135.4" y="57.5">+3.3V</text>
<text x="158.5" y="57.5">+3.3VA</text>
<text x="169.8" y="57.5">+1V1</text>
<text x="33" y="65.6">C1</text>
<text x="111" y="64.1">SW1</text>
<text x="129.5" y="60.6">R6</text>
<text x="129.7" y="62.6">5.1k</text>
<text x="209.6" y="60.6">R7</text>
<text x="209.7" y="62.3">5.1k</text>
<text x="219.7" y="60.6">R8</text>
<text x="219.9" y="62.3">5.1k</text>
<text x="33" y="68.2">4.7uF</text>
<text x="73.6" y="71">VBUS</text>
<text x="108.8" y="71">SW_Push</text>
<text x="131.3" y="69.4">RUN</text>
<text x="139.3" y="71" transform="rotate(-90 139.3 71)">IOVDD</text>
<text x="141.8" y="71" transform="rotate(-90 141.8 71)">IOVDD</text>
<text x="144.4" y="71" transform="rotate(-90 144.4 71)">IOVDD</text>
<text x="146.9" y="71" transform="rotate(-90 146.9 71)">IOVDD</text>
<text x="149.5" y="71" transform="rotate(-90 149.5 71)">IOVDD</text>
<text x="152" y="71" transform="rotate(-90 152 71)">IOVDD</text>
<text x="171" y="70.4" transform="rotate(-90 171 70.4)">DVDD</text>
<text x="173.6" y="70.4" transform="rotate(-90 173.6 70.4)">DVDD</text>
<text x="175.2" y="69.4">GPIO0</text>
<text x="175.2" y="72">GPIO1</text>
<text x="246.6" y="72">I2C.SCL</text>
<text x="246.6" y="69.4">I2C.SDA</text>
<text x="27.2" y="74.5">GND</text>
<text x="46.6" y="77.2" transform="rotate(-90 46.6 77.2)">VBUS</text>
<text x="70.9" y="75.5">U1</text>
<text x="78" y="75.5">USBLC6-2P6-MS</text>
<text x="105.9" y="74.5">GND</text>
<text x="155.8" y="73.9" transform="rotate(-90 155.8 73.9)">USB_VDD</text>
<text x="159.6" y="73.2" transform="rotate(-90 159.6 73.2)">VREG_IN</text>
<text x="163.4" y="74.8" transform="rotate(-90 163.4 74.8)">ADC_AVDD</text>
<text x="167.2" y="75.9" transform="rotate(-90 167.2 75.9)">VREG_VOUT</text>
<text x="175.2" y="74.5">GPIO2</text>
<text x="175.2" y="77.1">GPIO3</text>
<text x="246.6" y="77.1">CT_RESET</text>
<text x="51.8" y="79.6">D+</text>
<text x="51.8" y="82.1">D-</text>
<text x="131.3" y="79.6">USB_DP</text>
<text x="131.3" y="82.1">USB_DM</text>
<text x="175.2" y="79.6">GPIO4</text>
<text x="175.2" y="82.1">GPIO5</text>
<text x="246.6" y="79.6">CT_WAKE</text>
<text x="246.6" y="82.1">~{CT_ALERT}</text>
<text x="49.4" y="87.2">RX1+</text>
<text x="49.4" y="89.8">RX1-</text>
<text x="131.3" y="89.8">QSPI_SS</text>
<text x="175.2" y="84.7">GPIO6</text>
<text x="175.2" y="87.2">GPIO7</text>
<text x="175.2" y="89.8">GPIO8</text>
<text x="49.7" y="94.8">TX1+</text>
<text x="73.2" y="95.9">+3.3V</text>
<text x="74.2" y="91">GND</text>
<text x="82.5" y="95.8">EEPROM</text>
<text x="131.3" y="94.8">QSPI_SD0</text>
<text x="174" y="94.8">GPIO10</text>
<text x="175.2" y="92.3">GPIO9</text>
<text x="49.7" y="97.4">TX1-</text>
<text x="84" y="99.9">VCC</text>
<text x="103.8" y="99.9">~{CS}</text>
<text x="131.3" y="97.4">QSPI_SD1</text>
<text x="131.3" y="99.9">QSPI_SD2</text>
<text x="174" y="97.4">GPIO11</text>
<text x="174" y="99.9">GPIO12</text>
<text x="246.6" y="101.2">I2C.SDA</text>
<text x="20.8" y="105">USB_C_Socket</text>
<text x="31.9" y="102.5">J2</text>
<text x="49.4" y="102.5">RX2+</text>
<text x="49.4" y="105">RX2-</text>
<text x="84" y="107.5">GND</text>
<text x="131.3" y="102.5">QSPI_SD3</text>
<text x="131.3" y="105">QSPI_SCLK</text>
<text x="174" y="102.5">GPIO13</text>
<text x="174" y="105">GPIO14</text>
<text x="174" y="107.5">GPIO15</text>
<text x="246.6" y="103.7">I2C.SCL</text>
<text x="49.7" y="110.1">TX2+</text>
<text x="49.7" y="112.6">TX2-</text>
<text x="74.2" y="111.4">GND</text>
<text x="174" y="110.1">GPIO16</text>
<text x="174" y="112.6">GPIO17</text>
<text x="246.6" y="110.1">~{MX_SDB}</text>
<text x="49.6" y="117.7">SBU1</text>
<text x="131.3" y="115.2">XIN</text>
<text x="174" y="115.2">GPIO18</text>
<text x="174" y="117.7">GPIO19</text>
<text x="49.6" y="120.2">SBU2</text>
<text x="50.9" y="125.3">CC1</text>
<text x="102.2" y="122.1">12MHz</text>
<text x="109.6" y="122.1">12pF</text>
<text x="131.3" y="125.3">XOUT</text>
<text x="174" y="120.2">GPIO20</text>
<text x="174" y="122.8">GPIO21</text>
<text x="174" y="125.3">GPIO22</text>
<text x="50.9" y="127.9">CC2</text>
<text x="91.4" y="130.4">C3</text>
<text x="102.6" y="127.9">X1</text>
<text x="113" y="130.4">C4</text>
<text x="174" y="127.9">GPIO23</text>
<text x="174" y="130.4">GPIO24</text>
<text x="40.2" y="133.6" transform="rotate(-90 40.2 133.6)">SHIELD</text>
<text x="46.6" y="133.6" transform="rotate(-90 46.6 133.6)">GND</text>
<text x="91.4" y="132.4">14pF</text>
<text x="113" y="132.4">14pF</text>
<text x="131.3" y="135.5">SWCLK</text>
<text x="174" y="132.9">GPIO25</text>
<text x="246.6" y="136.8">IR.RX</text>
<text x="246.6" y="134.2">IR.TX</text>
<text x="32.9" y="143.1">C2</text>
<text x="55" y="143.4">R1</text>
<text x="69.6" y="143.4">R2</text>
<text x="131.3" y="138">SWD</text>
<text x="168.2" y="138">GPIO26_ADC0</text>
<text x="168.2" y="140.6">GPIO27_ADC1</text>
<text x="168.2" y="143.1">GPIO28_ADC2</text>
<text x="32.7" y="146.9">100nF</text>
<text x="55" y="145.6">5.1k</text>
<text x="69.5" y="145.6">5.1k</text>
<text x="131.3" y="145.6">TESTEN</text>
<text x="157.1" y="148.1" transform="rotate(-90 157.1 148.1)">GND</text>
<text x="168.2" y="145.6">GPIO29_ADC3</text>
<text x="37.3" y="153.3">GND</text>
<text x="43.7" y="153.3">GND</text>
<text x="58.9" y="153.3">GND</text>
<text x="65.3" y="153.3">GND</text>
<text x="174" y="151">U2</text>
<text x="174" y="153.5">RP2040</text>
<text x="33.9" y="161.1">+3.3V</text>
<text x="85.6" y="157.1">GND</text>
<text x="97" y="157.1">GND</text>
<text x="107.2" y="157.1">GND</text>
<text x="125" y="157.6">GND</text>
<text x="154.2" y="157.6">GND</text>
<text x="30.6" y="173.6">J1</text>
<text x="37.7" y="170.7" transform="rotate(-90 37.7 170.7)">VCC</text>
<text x="38" y="169.8">~{RESET}</text>
<text x="37.5" y="174.9">SWCLK</text>
<text x="37.9" y="177.4">SWDIO</text>
<text x="39.7" y="179.9">SWO</text>
<text x="37.7" y="181.1" transform="rotate(-90 37.7 181.1)">GND</text>
<text x="112.3" y="184.5">100nF</text>
<text x="113.2" y="182.5">C24</text>
<text x="136.4" y="184.5">100nF</text>
<text x="137.3" y="182.5">C25</text>
<text x="158" y="184.5">100nF</text>
<text x="158.9" y="182.5">C26</text>
<text x="34.8" y="188.8">GND</text>
<text x="102" y="188.8">H1</text>
<text x="126.1" y="188.8">H2</text>
<text x="147.7" y="188.8">H3</text>
<text x="117.3" y="192.6">GND</text>
<text x="141.5" y="192.6">GND</text>
<text x="163.1" y="192.6">GND</text>
</g>
<g font-size="1.8" fill="#a1a1a1">
<text x="28.1" y="40.9">BT1</text>
<text x="21.4" y="44">Battery_Cell</text>
</g>
<g font-size="1.8" fill="#848400">
<text x="41.9" y="43">File:</text>
<text x="47.1" y="43">battery-management.kicad_sch</text>
<text x="245.1" y="87.4">File:</text>
<text x="250.3" y="87.4">capacitive-touch.kicad_sch</text>
<text x="82.5" y="111.5">File:</text>
<text x="87.8" y="111.5">qspi-flash.kicad_sch</text>
<text x="245.1" y="117.9">File:</text>
<text x="250.3" y="117.9">led-matrix.kicad_sch</text>
<text x="245.1" y="147.1">File:</text>
<text x="250.3" y="147.1">ir-transciever.kicad_sch</text>
</g>
<text font-size="1.8" fill="#008400" x="119.8" y="68.2">~{RESET}26</text>
<g font-size="1.8">
<text x="189.5" y="68.2">I2C0.SDA</text>
<text x="189.5" y="70.8">I2C0.SDL</text>
<text x="233.9" y="68.2">I2C0.SDA</text>
<text x="234" y="70.8">I2C0.SDL</text>
<text x="203.2" y="75.9">CT_RESET</text>
<text x="62.4" y="78.4">USB.D+</text>
<text x="62.4" y="80.9">USB.D-</text>
<text x="85.1" y="80.9">USB.D_PROTECTED-</text>
<text x="85.1" y="78.4">USB.D_PROTECTED+</text>
<text x="203.2" y="78.4">CT_WAKE</text>
<text x="203.2" y="80.9">~{CT_ALERT}</text>
<text x="118.1" y="88.6">QSPI.~{CS}56</text>
<text x="118.1" y="93.6">QSPI.IO0</text>
<text x="118.1" y="101.3">QSPI.IO3</text>
<text x="118.1" y="98.7">QSPI.IO2</text>
<text x="118.1" y="96.2">QSPI.IO1</text>
<text x="233.9" y="100">I2C0.SDA</text>
<text x="118.1" y="103.8">QSPI.SCK 52</text>
<text x="234" y="102.5">I2C0.SDL</text>
<text x="118.1" y="114">XIN</text>
<text x="203.2" y="108.9">~{MX_SDB}</text>
<text x="118.1" y="124.1">XOUT</text>
<text x="203.2" y="135.5">IR.RX</text>
<text x="203.2" y="133">IR.TX</text>
<text x="53.7" y="168.6">~{RESET}</text>
<text x="88.8" y="173.6">SWCLK</text>
<text x="89.2" y="176.2">SWDIO</text>
</g>
<text font-size="1.8" fill="#000084" x="95.8" y="107.5">QSPI{QSPI}</text>
<g font-size="1.8" fill="#0000c2">
<text x="67" y="120.8">Estimated</text>
<text x="67" y="122.8">stray</text>
<text x="67" y="124.9">capacitance</text>
<text x="77.5" y="120.8">5pF</text>
<text x="242.3" y="151.3">Modulated</text>
<text x="242.3" y="153.3">NEC transmission</text>
<text x="253.1" y="151.3">at</text>
<text x="256.1" y="151.3">38kHz</text>
<text x="260.4" y="153.3">protocol</text>
</g>
</svg>
